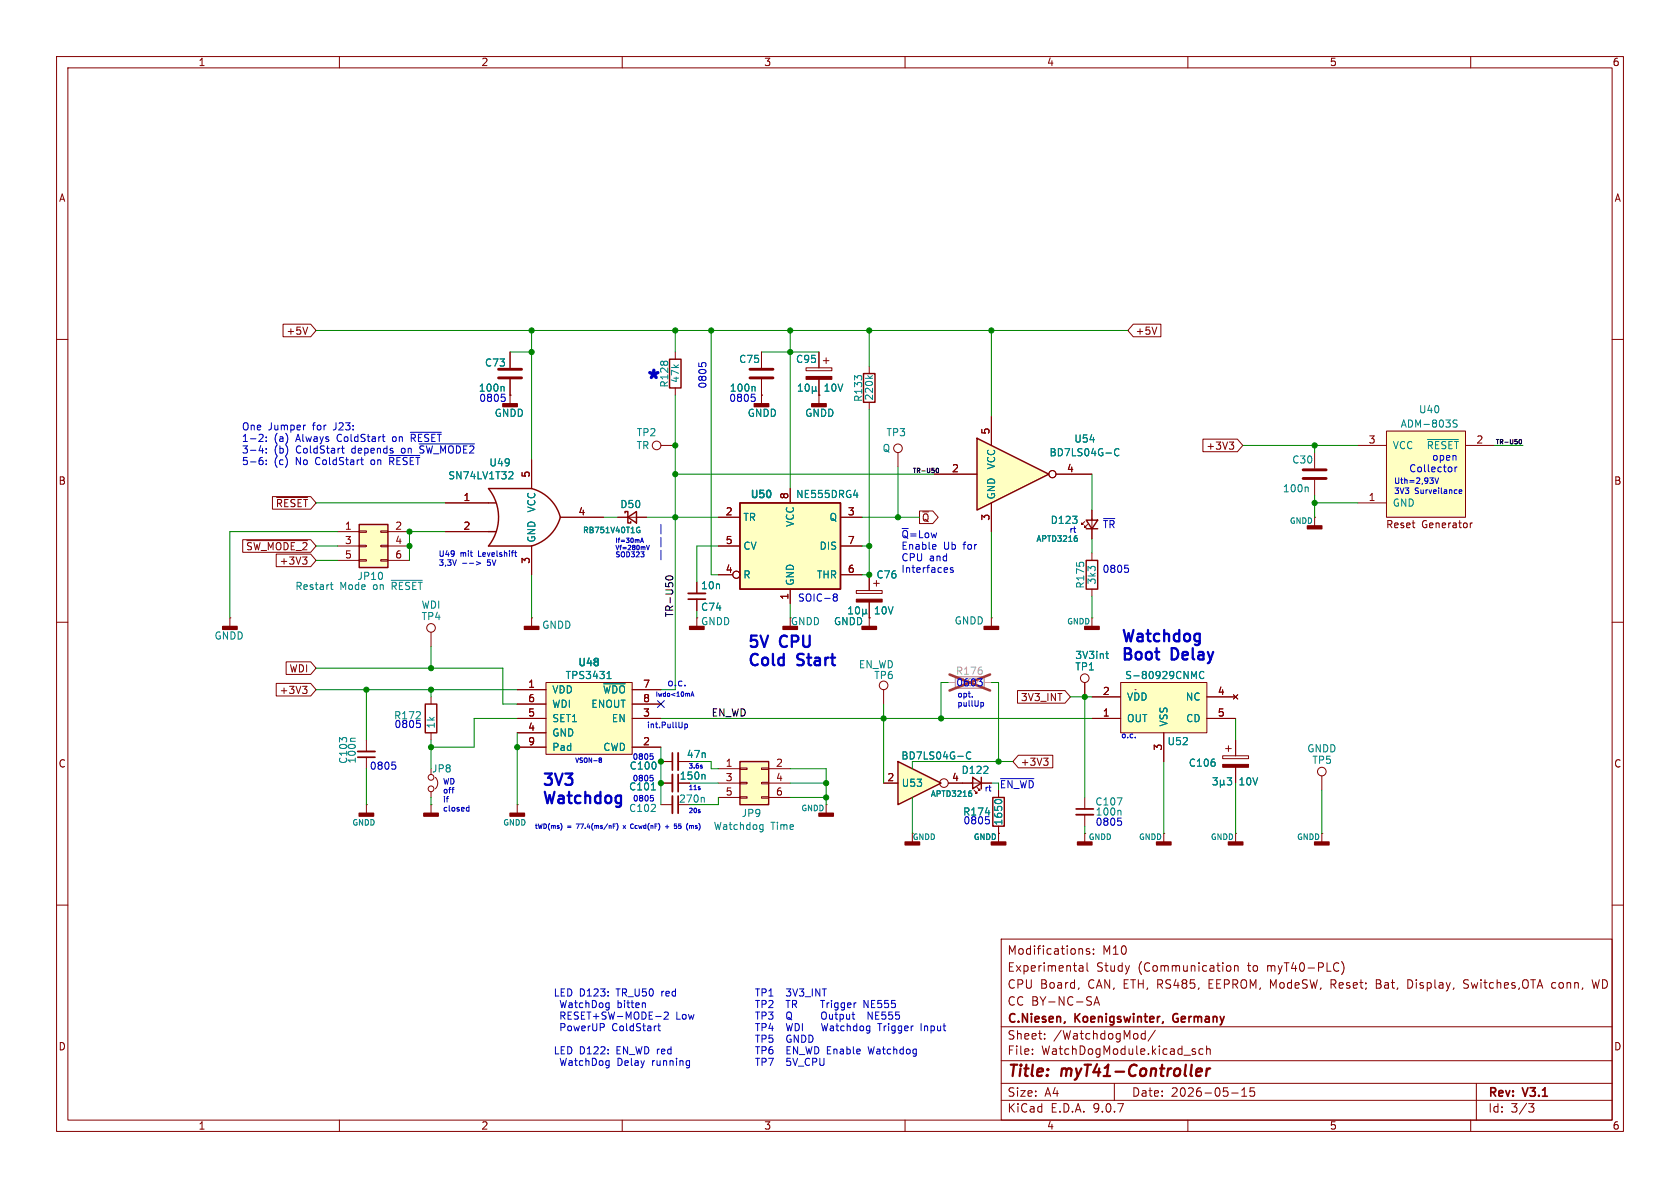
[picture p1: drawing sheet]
<svg xmlns="http://www.w3.org/2000/svg" width="297mm" height="210mm" viewBox="0 0 297 210" stroke-linecap="round" stroke-linejoin="round" font-family="sans-serif">
<g fill="none" stroke="#840000" stroke-width=".18">
<path d="M10 10h277v190h-277zM12 12h273v186h-273zM60 10v2M110 10v2M160 10v2M210 10v2M260 10v2M10 60h2M144.8 69.9h.1M144.8 69.9v1.5M285 60h2M232.4 91.4h.1"/>
<path d="M232.4 80v2.8M232.4 84.8v2.8M232.4 91.4v1.6M10 110h2M40.6 109.2h.1M40.6 109.2v1.5M285 110h2M116.8 138.4h2.1M191.8 120.7v2.5M176.5 147.3h.1M176.5 147.3v1.5M10 160h2"/>
<path d="M177 166h108v32h-108zM190.7 174.6l-.1 .3M190.7 171.5l.3 .2 .5-.1M190.8 170.8h.6l.1 .9M191.3 167.8l.1 .9M191.5 171.1h-.5l-.3 .2M192.2 170.2v1.3l.2 .2M192.6 167.8l-.4-.1-.2 .2 .1 .2 .5 .2v.3h-.6M193.3 168.6v.1M193.3 167.8v.1M193.4 177.7l.5-1.5 .5 1.5M193.5 177.3h.7"/>
<path d="M217 170.8l.3-.1 .3 .3v.4l-.1 .2h-.5M218.2 170.8l.3-.1 .3 .1 .1 .9M218.2 170.7v1M235.3 174h.6M235.9 173.2h-.6v1.5M237.2 170a1.72 1.72 0 0 1 0 2.3M243.3 173.9h.5M243.8 173.2h-.5v1.5h.6M249.5 173.3l-.6-.1v1.5l.6-.1M258.7 174.6l.6 .1M259.4 173.2h-.4l-.3 .3 .2 .3 .4 .2M275 173.8l-.4-.1-.3 .3v.4l.2 .2h.5"/>
<path d="M281.5 173.2l.3 1.5 .3-1.1 .3 1.1M285 160h2M60 198v2M110 198v2M160 198v2M177 194.5h108M177 191.5h108M177 187.5h108M177 181.5h108M182.5 186.3v.1M182.5 185.5v.1M184.7 183.6v.1"/>
<path d="M184.7 182.8v.1M197 191.5v3M202.5 182.2v1.5M202.5 182.8l-.5-.1-.3 .3v.4l.2 .2h.6M204.2 182.1l-1.2 2M210 198v2M211 185.9l.3 .1 .1 .2-.2 .2h-.3M211 185.4l.3 .1M212.7 185.5l-.5-.1-.2 .3v.4l.1 .2h.6M213.3 185.5l.2-.1 .4 .1 .1 .9M213.3 184.9v1.5M217.7 193.2h1.2"/>
<path d="M219.5 193.8h.9M219.5 192.7l.5-.4v1.5M221.7 192.3h-.7v.7l.2-.1h.5l.1 .3-.1 .5-.2 .1-.5-.1M260 198v2M261 191.5v6.5M270.2 195.1h1l-.5 .6 .4 .1 .1 .5-.3 .3h-.4"/>
<circle cx="191.8" cy="119.9" r=".76"/>
</g>
<path d="M211.8 188.9l.6 .1 .1 .4-1 .1M212.3 190.1l-.6 .1M213.4 188.9l-.2 1.3M213.9 188.9l-.3 .1-.3 .3" fill="none" stroke="#840000" stroke-width=".4"/>
<path d="M119.9 136.9v3.1M207.5 179.4l-.2 .4 .2 .7M188.3 180.6l-.2 .3" fill="none" stroke="#840000" stroke-width=".3"/>
<g fill="#840000" stroke="#840000" stroke-width=".25">
<path d="M143.5 71.4h2.5v.5h-2.5z"/>
<path d="M175.3 148.8h2.5v.6h-2.5z"/>
<path d="M231.1 93h2.6v.5h-2.6z"/>
<path d="M39.4 110.7h2.5v.6h-2.5z"/>
</g>
<path d="M231.1 86.1l.2 .2v.6M195.5 115.6h.5M195.7 115.1v1.1l.3 .2M115.1 139.6h.8M124.5 136.9l.1 .2v.6" fill="none" stroke="#008484" stroke-width=".18"/>
<path d="M230.4 84.6h4M230.4 83.1h4" fill="none" stroke="#840000" stroke-width=".51"/>
<path d="M118.9 136.9v3.1" fill="none" stroke="#840000" stroke-width=".33"/>
<path d="M130.8 88.9h17.8v15.2h-17.8z" fill="#ffffc2"/>
<path d="M130.8 88.9h17.8v15.2h-17.8z" fill="none" stroke="#840000" stroke-width=".25"/>
<g fill="none" stroke="#840000" stroke-width=".18">
<path d="M127 91.4h3.8M127 96.5h3.8M139.7 86.4v2.5M148.6 91.4h3.8M148.6 96.5h3.8M127 101.6h2.5M139.7 104.1v2.6M148.6 101.6h3.8"/>
<circle cx="130.2" cy="101.6" r=".63"/>
</g>
<path d="M150.9 87.5h.8" fill="none" stroke="#008484" stroke-width=".18"/>
<path d="M158.7 134.6l7.7 3.8-7.7 3.8z" fill="#ffffc2"/>
<path d="M158.7 134.6l7.7 3.8-7.7 3.8z" fill="none" stroke="#840000" stroke-width=".25"/>
<g fill="none" stroke="#840000" stroke-width=".18">
<path d="M156.2 138.4h2.5M167.6 138.4h2.6M233.7 137.2v2.5"/>
<circle cx="166.9" cy="138.4" r=".76"/>
<circle cx="233.7" cy="136.4" r=".76"/>
</g>
<path d="M171.6 133a.6 .6 0 0 0-.8 .5 .6 .6 0 0 0 .6 .7l.2-.1" fill="none" stroke="#008484" stroke-width=".18"/>
<path d="M96.5 120.7h15.3v12.7h-15.3z" fill="#ffffc2"/>
<g fill="none" stroke="#840000" stroke-width=".18">
<path d="M91.4 121.9h5.1M91.4 124.5h5.1M91.4 127h5.1M91.4 129.5h5.1M91.4 132.1h5.1M96.5 120.7h15.3v12.7h-15.3zM111.8 121.9h5M111.8 124.5h5M111.8 127h5M111.8 132.1h5M170.2 138.4h5.1M172.2 139.7l.5 .5h-.2h.2v-.2"/>
<path d="M172.7 139.2l.5 .5h-.2h.2v-.3M91.4 142.2h.1M91.4 142.2v1.6M116.8 142.2h2.1"/>
</g>
<path d="M107.3 120h.7M107.4 119l.3-.3v1.3M106.7 120.9h3.8M171.5 139.8h.2M124.3 141l.2 .1v.7M171.6 140.2l.2 .2v.2l-.2 .2" fill="none" stroke="#008484" stroke-width=".18"/>
<path d="M90.2 143.8h2.5v.5h-2.5z" fill="#840000" stroke="#840000" stroke-width=".25"/>
<path d="M172 137.4l1.5 1-1.5 1zM173.5 137.4v2" fill="none" stroke="#840000" stroke-width=".25"/>
<path d="M119.9 140.7v3.1" fill="none" stroke="#840000" stroke-width=".3"/>
<path d="M118.9 140.7v3.1" fill="none" stroke="#840000" stroke-width=".33"/>
<path d="M245.1 76.2h14v15.2h-14z" fill="#ffffc2"/>
<g fill="none" stroke="#840000" stroke-width=".18">
<path d="M153.7 64.8v1.2M153.7 71.1v1.3M240 78.7h5.1M245.1 76.2h14v15.2h-14zM259.1 78.7h5.1M158.7 80v2.6M240 88.9h5.1M259.9 92.4v.9M260.3 92.4l-.4 .3M175.3 109.2h.1M175.3 109.2v1.5M193 109.2h.1"/>
<path d="M193 109.2v1.5M116.8 134.6h2.1M119.9 134.6h2M176.5 139.7v1.3M146 142.2h.1M146 142.2v1.6M176.5 146.1v1.2M233.7 147.3h.1M233.7 147.3v1.5"/>
<circle cx="158.7" cy="79.2" r=".76"/>
</g>
<path d="M153.4 66.4l.5 .5M154.2 66.4l-.4 .4M252.3 77.7h5.5M257.6 74.3l-.5-.1-.2 .2v.3l.6 .3 .1 .3-.2 .2-.5-.1M174.2 143.7h.8M175.8 141.6a.79 .79 0 0 1 1.3 0" fill="none" stroke="#008484" stroke-width=".18"/>
<g fill="#840000" stroke="#840000" stroke-width=".25">
<path d="M191.8 110.7h2.5v.6h-2.5z"/>
<path d="M174 110.7h2.5v.6h-2.5z"/>
<path d="M232.4 148.8h2.5v.6h-2.5z"/>
<path d="M144.8 143.8h2.5v.5h-2.5z"/>
</g>
<path d="M152.7 66h2v5.1h-2zM175.5 141h2v5.1h-2z" fill="none" stroke="#840000" stroke-width=".25"/>
<path d="M118.9 133.1v3" fill="none" stroke="#840000" stroke-width=".3"/>
<path d="M119.9 133.1v3" fill="none" stroke="#840000" stroke-width=".33"/>
<path d="M130.8 134.6h5.1v7.6h-5.1z" fill="#ffffc2"/>
<path d="M130.8 134.6h5.1v7.6h-5.1z" fill="none" stroke="#840000" stroke-width=".25"/>
<g fill="none" stroke="#840000" stroke-width=".18">
<path d="M127 135.9h3.8M127 138.4h3.8M130.8 135.8h1.3v.2h-1.3zM130.8 138.3h1.3v.3h-1.3zM134.6 135.8h1.3v.2h-1.3zM134.6 138.3h1.3v.3h-1.3zM135.9 135.9h3.8M135.9 138.4h3.8M216.2 133.6h4.5v.5h-4.5zM216.7 132.3h1M217.2 131.8v1M218.4 130.8v2.8"/>
<path d="M218.4 135.6v2.8M64.8 142.2h.1M64.8 142.2v1.6M127 141h3.8M130.8 140.8h1.3v.3h-1.3zM134.6 140.8h1.3v.3h-1.3zM135.9 141h3.8M205.7 147.3h.1M205.7 147.3v1.5"/>
</g>
<path d="M214.4 137.5h.8l-.4 .5 .3 .1v.5l-.1 .2-.6-.2M215.7 138.6l.2 .2h.3l.1-.2M215.7 137.9v1.3M216.3 138.6l.2 .2M216.3 137.9v.7M217 137.5h.7l-.4 .5 .4 .1v.5l-.2 .2-.5-.2M134.5 145.8h.4M134.9 145.8v1l-.1 .2-.3 .1M134.9 146.6h-.4" fill="none" stroke="#008484" stroke-width=".18"/>
<g fill="#840000" stroke="#840000" stroke-width=".25">
<path d="M204.5 148.8h2.5v.6h-2.5z"/>
<path d="M63.5 143.8h2.5v.5h-2.5z"/>
</g>
<path d="M216.2 135.1h4.5v.5h-4.5z" fill="#840000" stroke="#840000" stroke-width=".18"/>
<path d="M198.1 120.7h15.3v8.8h-15.3z" fill="#ffffc2"/>
<g fill="none" stroke="#840000" stroke-width=".18">
<path d="M119.4 62.2v1.3M119.4 68.6v1.3M76.2 111.8v2.5M64.8 130.8v2M64.8 133.9v2M193 123.2h5.1M193 127h5.1M198.1 120.7h15.3v8.8h-15.3zM200.7 121.9h.1M205.7 129.5v5.1M213.4 123.2h5M213.4 127h5"/>
<path d="M218.1 122.8l.7 .8M218.8 122.8l-.7 .8M191.8 147.3h.1M191.8 147.3v1.5M218.4 147.3h.1M218.4 147.3v1.5"/>
<circle cx="76.2" cy="111" r=".76"/>
</g>
<path d="M211.1 119.6l.4-.9v1.3M212.8 118.8a.6 .6 0 0 0-.8 .4 .6 .6 0 0 0 .6 .8l.2-.2M62.1 130.5h.7" fill="none" stroke="#008484" stroke-width=".18"/>
<g fill="#840000" stroke="#840000" stroke-width=".25">
<path d="M217.2 148.8h2.5v.6h-2.5z"/>
<path d="M190.5 148.8h2.5v.6h-2.5z"/>
</g>
<path d="M63.2 133.9h3.1" fill="none" stroke="#840000" stroke-width=".3"/>
<path d="M63.2 132.8h3.1" fill="none" stroke="#840000" stroke-width=".33"/>
<path d="M118.4 63.5h2v5.1h-2z" fill="none" stroke="#840000" stroke-width=".25"/>
<path d="M63.5 92.7h5.1v7.6h-5.1z" fill="#ffffc2"/>
<path d="M63.5 92.7h5.1v7.6h-5.1zM192 99.1h2.1v5h-2.1z" fill="none" stroke="#840000" stroke-width=".25"/>
<g fill="none" stroke="#840000" stroke-width=".18">
<path d="M116.8 78.7h2.6M142.5 65h4.6v.5h-4.6zM144.8 62.2v2.8M144.8 67.1v2.8M145.5 63.8h1.1M146 63.2v1.1M59.7 94h3.8M59.7 96.5h3.8M59.7 99.1h3.8M63.5 93.9h1.3v.2h-1.3zM63.5 96.4h1.3v.2h-1.3zM63.5 98.9h1.3v.3h-1.3z"/>
<path d="M67.3 93.9h1.3v.2h-1.3zM67.3 96.4h1.3v.2h-1.3zM67.3 98.9h1.3v.3h-1.3zM68.6 94h3.8M68.6 96.5h3.8M68.6 99.1h3.8M193 97.8v1.3M123.2 109.2h.1M123.2 102.9v2M123.2 105.9v2.1M123.2 109.2v1.5M151.4 104.4h4.6v.5h-4.6z"/>
<path d="M153.7 109.2h.1M153.7 101.6v2.8M153.7 106.4v4.3M154.4 103.1h1M154.9 102.6v1M193 104.1v1.3M156.2 121.9v2.6M191.8 141v2M191.8 144v2.1"/>
<circle cx="116.1" cy="78.7" r=".76"/>
<circle cx="156.2" cy="121.2" r=".76"/>
</g>
<g fill="none" stroke="#008484" stroke-width=".18">
<path d="M141.1 69.2h.8M141.1 68.3l.4-.4v1.3M142.5 68l.1-.1a.68 .68 0 0 1 .5 .6 .68 .68 0 0 1-.5 .7l-.1-.2-.2-.3zM143.6 69l.2 .2h.2l.2-.2M143.6 68.3v1.3M144.2 69l.2 .2M144.2 68.3v.7M58.4 103.4h.5M58.6 102.9v1.1l.3 .2M69.2 102.6h5.5M150 108.5h.7M150 107.6l.4-.3v1.2"/>
<path d="M151.4 107.4l.1-.1a.68 .68 0 0 1 .5 .6 .68 .68 0 0 1-.5 .6l-.1-.1-.2-.4zM152.5 108.3l.2 .2h.2l.2-.2M152.5 107.7v1.3M153.1 108.3l.2 .2M153.1 107.7v.6M197.5 141h.9l-.6 1.3M198 143.2l.2 .2v.7"/>
</g>
<path d="M121.7 105.9h3M190.2 143h3.1" fill="none" stroke="#840000" stroke-width=".3"/>
<path d="M121.7 104.9h3M190.2 144h3.1" fill="none" stroke="#840000" stroke-width=".33"/>
<g fill="#840000" stroke="#840000" stroke-width=".18">
<path d="M151.4 105.9h4.6v.5h-4.6z"/>
<path d="M142.5 66.5h4.6v.6h-4.6z"/>
</g>
<g fill="#840000" stroke="#840000" stroke-width=".25">
<path d="M152.4 110.7h2.5v.6h-2.5z"/>
<path d="M121.9 110.7h2.6v.6h-2.6z"/>
<path d="M138.4 110.7h2.6v.6h-2.6z"/>
</g>
<path d="M168.9 119.6h5.1v2.1h-5.1z" fill="none" stroke="#a1a1a1" stroke-width=".25"/>
<path d="M167.6 120.7h1.3M174 120.7h1.3" fill="none" stroke="#a1a1a1" stroke-width=".18"/>
<path d="M167.9 119.2l7.1 2.9M175 119.2l-7.1 2.9" fill="none" stroke="#e12e31" stroke-width=".46"/>
<g fill="#ffffc2">
<path d="M86.4 88.9h1.2z"/>
<path d="M86.4 94h1.2z"/>
</g>
<path d="M86.4 86.4h7.6M86.4 96.5h7.6" fill="none" stroke="#ffffc2" stroke-width=".18"/>
<path d="M86.4 86.4h7.6a7.1 7.1 0 0 1 5.1 5 7.4 7.4 0 0 1-5.1 5.1h-7.6a8.1 8.1 0 0 0 0-10.1zM86.4 88.9h1.2M86.4 94h1.2M110.5 90.7v-.3h.5v2.1h.5v-.3M111 91.4l1.5-1v2.1zM192 91.9h2.1l-1.1 1.6zM192 93.5h2.1M75.2 124.5h2v5h-2z" fill="none" stroke="#840000" stroke-width=".25"/>
<g fill="none" stroke="#840000" stroke-width=".18">
<path d="M90.2 69.9h.1M90.2 62.2v2.8M90.2 67.1v4.3M134.6 69.9h.1M134.6 62.2v2.8M134.6 67.1v4.3M78.7 88.9h7.7M78.7 94h7.7M94 81.3v5.1M94 96.5v5.1M99.1 91.4h7.6M109.2 91.4h5.1"/>
<path d="M191.8 92.2l-.5 .5v-.2v.2h.2M192.3 92.7l-.5 .5v-.2v.2h.2M193 90.2v5.1M94 109.2h.1M94 109.2v1.5M76.2 123.2v1.3M76.2 129.5v1.3M76.2 140v1M77 137.4a1.43 1.43 0 0 1 0 2M76.2 142.2h.1M76.2 142.2v1.6"/>
<circle cx="76.2" cy="137.4" r=".51"/>
<circle cx="76.2" cy="139.4" r=".51"/>
</g>
<path d="M88.9 68.3l.2 .2v.7M133.3 68.3l.2 .2v.7M90.1 83.4h.5l.1 .3-.8 1h.8M112.9 93.8h.2v.3l-.2 .1-.3-.2M113.1 93.2h-.2l-.3 .1M190.2 94.7h.2M190.3 95.1l.2 .2v.2l-.2 .2" fill="none" stroke="#008484" stroke-width=".18"/>
<g fill="#840000" stroke="#840000" stroke-width=".25">
<path d="M92.7 110.7h2.5v.6h-2.5z"/>
<path d="M133.3 71.4h2.6v.5h-2.6z"/>
<path d="M88.9 71.4h2.5v.5h-2.5z"/>
<path d="M160 148.8h2.6v.6h-2.6z"/>
<path d="M74.9 143.8h2.6v.5h-2.6z"/>
</g>
<path d="M88.1 66.8h4.1M88.1 65.3h4.1M132.6 66.8h4.1M132.6 65.3h4.1" fill="none" stroke="#840000" stroke-width=".51"/>
<path d="M172.7 77.5l12.7 6.3-12.7 6.4z" fill="#ffffc2"/>
<path d="M172.7 77.5l12.7 6.3-12.7 6.4z" fill="none" stroke="#840000" stroke-width=".25"/>
<g fill="none" stroke="#840000" stroke-width=".18">
<path d="M50 57.3h4.9l1 1.1-1 1.1h-4.9zM54.4 57.8l-.4 1.3M200.3 57.3h4.9v2.2h-4.9l-.9-1.1zM204.5 57.8l-.4 1.3M90.2 69.9h.1M90.2 62.2v2.8M90.2 67.1v2.8M134.6 69.9h.1M134.6 62.2v2.8M134.6 67.1v2.8M144.8 69.9h.1M144.8 62.2v2.8"/>
<path d="M144.8 67.1v2.8M175.3 73.7v5M212.7 77.6h6.1l.9 1.1-.9 1.2h-6.1zM217.3 78.1h.8l-.4 .5M217.9 78.6l.2 .3v.3l-.2 .2M42.9 95.4h12l1 1.1-1 1.1h-12zM43.6 95.6h10.8M48.2 87.8h6.7l1 1.1-1 1.1h-6.7zM48.8 97.9h6.1l1 1.2-1 1.1h-6.1zM48.9 87.9h5.5M53.5 98.5h.8l-.5 .4M54 98.9l.3 .3v.3l-.3 .2"/>
<path d="M78.7 88.9h7.7M78.7 94h7.7M94 81.3v5.1M94 96.5v5.1M99.1 91.4h7.6M109.2 91.4h1.8M112.5 91.4h1.8M127 91.4h3.8M127 96.5h3.8M139.7 86.4v2.5M148.6 91.4h3.8M148.6 96.5h3.8"/>
<path d="M162.6 90.3h2.3l1 1.1-1 1.2h-2.3zM165.1 83.8h7.6M175.3 88.9v5.1M186.7 83.8h6.3M193 90.2v1.7M193 93.5v1.8M50.6 117h4.3l1 1.1-1 1.1h-4.3zM123.2 102.9v2M123.2 105.9v2.1M127 101.6h2.5M139.7 104.1v2.6M148.6 101.6h3.8"/>
<path d="M153.7 109.2h.1M153.7 101.6v2.8M153.7 106.4v2.8M48.8 120.8h6.1l1 1.1-1 1.1h-6.1zM53.5 121.3h.8l-.5 .5M54 121.8l.3 .2v.3l-.3 .3M91.4 127h5.1M91.4 121.9h5.1M91.4 124.5h5.1M91.4 129.5h5.1M91.4 132.1h5.1M111.8 127h5"/>
<path d="M111.8 121.9h5M111.8 124.5h5M111.8 132.1h5M116.8 138.4h2.1M116.8 134.6h2.1M119.9 134.6h2M156.2 138.4h2.5M167.6 138.4h4.4M173.5 138.4h1.8M176.5 139.7v1.3M179.9 122.1h8.4l.9 1.1-.9 1.1h-8.4zM180 133.5h6.1v2.2h-6.1l-.9-1.1z"/>
<path d="M184.5 134h.8l-.4 .5M185 134.5l.3 .2v.3l-.3 .3M191.8 120.7v2.5M193 123.2h5.1M193 127h5.1M205.7 129.5v5.1M213.4 123.2h5M213.4 127h5M218.1 122.8l.7 .8M218.4 130.8v2.8M218.4 135.6v2.8M218.8 122.8l-.7 .8"/>
<path d="M176.5 147.3h.1M176.5 146.1v1.2"/>
<circle cx="186.1" cy="83.8" r=".63"/>
<circle cx="130.2" cy="101.6" r=".63"/>
</g>
<g fill="none" stroke="#008484" stroke-width=".18">
<path d="M88.9 68.3l.2 .2v.7M133.3 68.3l.2 .2v.7M141.1 69.2h.8M141.1 68.3l.4-.4v1.3M142.5 68l.1-.1a.68 .68 0 0 1 .5 .6 .68 .68 0 0 1-.5 .7l-.1-.2-.2-.3zM143.6 69l.2 .2h.2l.2-.2M143.6 68.3v1.3M144.2 69l.2 .2M144.2 68.3v.7M197.8 79.4a.6 .6 0 0 0-.8 .5 .6 .6 0 0 0 .6 .7l.2-.1M90.1 83.4h.5l.1 .3-.8 1h.8M112.9 93.8h.2v.3l-.2 .1-.3-.2"/>
<path d="M113.1 93.2h-.2l-.3 .1M150.9 87.5h.8M190.2 94.7h.2M190.3 95.1l.2 .2v.2l-.2 .2M107.3 120h.7M107.4 119l.3-.3v1.3M150 108.5h.7M150 107.6l.4-.3v1.2M151.4 107.4l.1-.1a.68 .68 0 0 1 .5 .6 .68 .68 0 0 1-.5 .6l-.1-.1-.2-.4zM152.5 108.3l.2 .2h.2l.2-.2M152.5 107.7v1.3M153.1 108.3l.2 .2"/>
<path d="M153.1 107.7v.6M195.5 115.6h.5M195.7 115.1v1.1l.3 .2M211.1 119.6l.4-.9v1.3M212.8 118.8a.6 .6 0 0 0-.8 .4 .6 .6 0 0 0 .6 .8l.2-.2M106.7 120.9h3.8M115.1 139.6h.8M124.5 136.9l.1 .2v.6M171.5 139.8h.2M171.6 133a.6 .6 0 0 0-.8 .5 .6 .6 0 0 0 .6 .7l.2-.1M214.4 137.5h.8l-.4 .5 .3 .1v.5l-.1 .2-.6-.2M215.7 138.6l.2 .2h.3l.1-.2"/>
<path d="M215.7 137.9v1.3M216.3 138.6l.2 .2M216.3 137.9v.7M217 137.5h.7l-.4 .5 .4 .1v.5l-.2 .2-.5-.2M171.6 140.2l.2 .2v.2l-.2 .2M174.2 143.7h.8M175.8 141.6a.79 .79 0 0 1 1.3 0"/>
</g>
<path d="M268.6 77.8l.1-.1a.36 .36 0 0 1 .3 .4 .36 .36 0 0 1-.3 .3l-.2-.2zM268.9 77.7v.1M165.6 82.8h.1a.38 .38 0 0 1 .2 .4 .38 .38 0 0 1-.3 .3l-.1-.2zM118.2 102.5l-.4-.1-.1-.2a.68 .68 0 0 1 .6-.4 .68 .68 0 0 1 .7 .4l-.2 .2-.3 .1" fill="none" stroke="#000" stroke-width=".18"/>
<path d="M116.8 92.7v6.4" fill="none" stroke="#0000c2" stroke-width=".18" stroke-dasharray="1.7 .6"/>
<g fill="none" stroke="#008400" stroke-width=".18">
<path d="M55.9 58.4h143.5M94 58.4v22.9M119.4 58.4v3.8M125.7 58.4v43.2h1.3M139.7 58.4v28M153.7 58.4v6.4M175.3 58.4v15.3M90.2 62.2h3.8M119.4 69.9v52h-2.6M134.6 62.2h10.2M153.7 72.4v29.2h-1.3M219.7 78.7h20.3"/>
<path d="M232.4 78.7v1.3M264.2 78.7h5M55.9 88.9h22.8M55.9 96.5h3.8M55.9 99.1h3.8M59.7 94h-19.1v15.2M78.7 94h-6.3v5.1M106.7 91.4h2.5M114.3 91.4h12.7M119.4 83.8h45.7M127 96.5h-3.8v6.4M152.4 91.4h10.2"/>
<path d="M152.4 96.5h1.3M158.7 82.6v8.8M175.3 94v15.2M193 83.8v6.4M193 95.3v2.5M232.4 87.6v3.8M232.4 88.9h7.6M55.9 118.1h33v6.4h2.5M76.2 114.3v3.8M94 101.6v7.6M123.2 108v1.2M139.7 106.7v2.5"/>
<path d="M193 105.4v3.8M55.9 121.9h35.5M64.8 121.9v8.9M64.8 135.9v6.3M76.2 121.9v1.3M76.2 130.8v5.1M91.4 127h-7.6v5.1h-7.6M91.4 129.5v12.7M116.8 127h76.2M116.8 132.1v10.1M121.9 134.6h3.8v1.3h1.3M121.9 138.4h5.1"/>
<path d="M139.7 135.9h6.3v6.3M139.7 138.4h6.3M156.2 124.5v13.9M167.6 120.7h-1.2v6.3M175.3 138.4h1.2M175.3 120.7h1.2v13.9M179.1 134.6h-17.8v1.3M189.2 123.2h3.8M191.8 123.2v17.8M205.7 134.6v12.7M218.4 127v3.8M218.4 138.4v8.9"/>
<path d="M233.7 139.7v7.6M76.2 141v1.2M127 141v1.2h-5.1M139.7 141h6.3M161.3 141v6.3M191.8 146.1v1.2"/>
</g>
<path d="M116.2 123.9l1.2 1.2M117.4 123.9l-1.2 1.2" fill="none" stroke="#000084" stroke-width=".18"/>
<g fill="none" stroke="#0000c2" stroke-width=".18">
<path d="M45.8 79.7h.8M46.4 79.2v.9M46.5 76.9v.4l-.8 .7h.8M47.1 77.9v.1M47.1 77.3v.1M47.1 79.3v.1M47.1 80v.1M53.9 75.2h.1M60.4 79.2h.5M60.6 78.8v1.1l.3 .2M67.6 77.2h.5M67.7 77.9l.4 .1"/>
<path d="M72.5 76.4h5.5M72.7 77.4h.5M73.2 76.8h-.5v1.2M74.1 78.5h9.8M74.2 79.2l.3 .2M88.7 69.7h.6M89.1 70.2l.2 .2v.3l-.2 .3M123.5 64.2v.6M124 64.3l.3-.2h.3l.2 .2M132.9 69.7h.6M133.3 70.2l.2 .2v.3l-.2 .3M46 81.4h.3l.2 .2v.4l-.5 .1"/>
<path d="M46.2 80.9h.2M47.1 82v.1M47.1 81.4v.1M63.9 82l.3 .1M68.7 80.5h5.5M68.9 80.9v1.2M68.9 81.5h.5M74.2 80l.2 .1M84.2 99.3l.8 .3-.8 .3M91 97.7h.3M91.1 97.4v.8l.2 .2M113.2 95.9l.3-.8 .3 .8"/>
<path d="M113.3 95.7h.4M114.3 96.4l.2 .8 .3-.8M159.5 93.4h1.1M165.4 97l-.1 .1M165.4 96.3l.1 .3-.6 .1M195.1 91.7h2M198.8 99.9h.7M253.7 84.5l.3 1 .3-1M256.6 82.6l.1 .2-.1 .5M257.2 82.6v.8M257.6 82.6l-.4 .2M258 86.9l.4-.1v-.2h-.3l-.1 .1v.5h.4"/>
<path d="M147.4 105.1l.1-.1 .4 .1 .1 .2-.2 .2M147.4 105.4l.1 .1M147.5 105.5h.3M147.5 105.5l-.1 .2M147.8 105.5l.2 .3v.3l-.2 .2-.4-.2M168.5 100.4l-.3-.1-.2 .2 .1 .2 .4 .1v.3h-.5M173.6 120l-.4 .5 .4 .1v.4l-.2 .3h-.4M199.3 100.4l.2 .2v.3l-.2 .3M69.3 134.7h.6M69.7 135.2l.3 .2v.3l-.3 .3M74.3 128v.4l-.2 .2M79.9 139.5h.4"/>
<path d="M106 134.3h.1M106 134h.3v.2M106 134.3h.2M106 134.3v.1M106.2 134.3l.1 .2v.2h-.3M106.3 134.3h-.1M106.3 134.2v.1M115 137h.4M115 133.2h.4M115.1 137.4h.2l.2 .2v.3l-.2 .1M115.1 133.6h.2l.2 .2-.1 .4h-.3M121.1 128v1"/>
<path d="M121.1 128h.3l.1 .2-.1 .4h-.3M122.1 123.1l.3-.8 .3 .8M122.2 122.9h.4M124.1 135.5l.1 .1-.1 .2M124.1 135.3h.1M171.9 123.1v.1M173.5 124.2l.4 .2-.1 .3-.3 .1M176.9 137.6h5.9M200.7 130.3v.1M82.5 143.3h.4M82.5 142.8h.4M82.9 142.4v1"/>
<path d="M99.2 145.6a.94 .94 0 0 1 0 1.1M101.9 145.7h.5M108.4 145.7h.4M108.4 146h.3M109 145.5a.92 .92 0 0 1 0 1.3M110.2 145.9l.4 .6M110.6 145.9l-.4 .6M111.7 145.7h.3M112 146.4l-.3 .1M115 140.6h.5M115.1 141h.2l.2 .2-.1 .4h-.3M117.6 146.2h.6"/>
<path d="M117.9 145.8v.7M120 146.4h.4M120.4 145.7h-.4v.3h.4M122.3 146h.2l.1 .5M174.9 145v.4l-.2 .2M197.6 144.6h.6M198 145.1l.3 .2v.3l-.3 .3M114 177.3l.1 .8M115.9 179.7h1M117.4 179l.5-.1 .2 .4-.7 .9h.7M145.4 176.9v1.2M145.5 178.9l-.1 .1a.81 .81 0 0 0 .1 1.2h.3"/>
<path d="M152.7 178.1v-1.2l.8 1.2M154.2 178.9v1.3l-.7-1.3v1.3M116.3 181.4h.5M116.5 180.9v1.1l.3 .2M145.2 180.9l.3 1.3M155.5 180.9v1.3M162.8 180.9v1.3"/>
</g>
<g fill="#008400" stroke="#008400" stroke-width=".18">
<circle cx="232.4" cy="88.9" r=".46"/>
<circle cx="232.4" cy="78.7" r=".46"/>
<circle cx="158.7" cy="91.4" r=".46"/>
<circle cx="139.7" cy="58.4" r=".46"/>
<circle cx="119.4" cy="58.4" r=".46"/>
<circle cx="125.7" cy="58.4" r=".46"/>
<circle cx="175.3" cy="58.4" r=".46"/>
<circle cx="153.7" cy="58.4" r=".46"/>
<circle cx="153.7" cy="96.5" r=".46"/>
<circle cx="156.2" cy="127" r=".46"/>
<circle cx="146" cy="138.4" r=".46"/>
<circle cx="153.7" cy="101.6" r=".46"/>
<circle cx="166.4" cy="127" r=".46"/>
<circle cx="176.5" cy="134.6" r=".46"/>
<circle cx="191.8" cy="123.2" r=".46"/>
<circle cx="119.4" cy="91.4" r=".46"/>
<circle cx="116.8" cy="134.6" r=".46"/>
<circle cx="116.8" cy="138.4" r=".46"/>
<circle cx="146" cy="141" r=".46"/>
<circle cx="94" cy="62.2" r=".46"/>
<circle cx="119.4" cy="83.8" r=".46"/>
<circle cx="119.4" cy="78.7" r=".46"/>
<circle cx="139.7" cy="62.2" r=".46"/>
<circle cx="76.2" cy="132.1" r=".46"/>
<circle cx="64.8" cy="121.9" r=".46"/>
<circle cx="76.2" cy="118.1" r=".46"/>
<circle cx="76.2" cy="121.9" r=".46"/>
<circle cx="91.4" cy="132.1" r=".46"/>
<circle cx="72.4" cy="96.5" r=".46"/>
<circle cx="72.4" cy="94" r=".46"/>
<circle cx="94" cy="58.4" r=".46"/>
</g>
<text font-size="4.2" fill="#0000c2" x="114" y="68.8">*</text>
<g font-size="2.8" fill="#0000c2">
<text x="198.1" y="113.6">Watchdog</text>
<text x="132.1" y="114.6">5V</text>
<text x="132.1" y="117.9">Cold</text>
<text x="138" y="114.6">CPU</text>
<text x="141.1" y="117.9">Start</text>
<text x="198.1" y="116.8">Boot</text>
<text x="207.2" y="116.8">Delay</text>
<text x="95.8" y="139">3V3</text>
<text x="95.8" y="142.2">Watchdog</text>
</g>
<g font-size="2.8" fill="#840000">
<text x="178" y="190.9">Title:</text>
<text x="187.7" y="190.9">myT41-Controller</text>
</g>
<g font-size="2.1" fill="#840000">
<text x="178" y="172">Experimental</text>
<text x="178" y="169">Modifications:</text>
<text x="193.8" y="172">Study</text>
<text x="194.9" y="169">M10</text>
<text x="201.2" y="172">(Communication</text>
<text x="220.8" y="172">to</text>
<text x="224.3" y="172">myT40-PLC)</text>
<text x="178" y="178">CC BY-NC-SA</text>
<text x="178" y="175">CPU Board,</text>
<text x="192.4" y="175">CAN, ETH, RS485,</text>
<text x="214.1" y="175">EEPROM, ModeSW,</text>
<text x="236" y="175">Reset;</text>
<text x="244.1" y="175">Bat,</text>
<text x="249.8" y="175">Display,</text>
<text x="259.9" y="175">Switches,OTA</text>
<text x="275.7" y="175">conn,</text>
<text x="283" y="175">WD</text>
<text x="178" y="184">Sheet:</text>
<text x="178" y="181.2">C.Niesen,</text>
<text x="186.2" y="184">/WatchdogMod/</text>
<text x="190.1" y="181.2">Koenigswinter,</text>
<text x="208.1" y="181.2">Germany</text>
<text x="178" y="186.7">File:</text>
<text x="184.1" y="186.7">WatchDogModule.kicad_sch</text>
<text x="178" y="196.9">KiCad</text>
<text x="178" y="194.1">Size:</text>
<text x="184.7" y="194.1">A4</text>
<text x="185.7" y="196.9">E.D.A.</text>
<text x="193.3" y="196.9">9.0.7</text>
<text x="200" y="194.1">Date:</text>
<text x="207" y="194.1">2026-05-15</text>
<text x="263" y="194.3">Rev:</text>
<text x="263" y="196.9">Id:</text>
<text x="267.1" y="196.9">3/3</text>
<text x="269.4" y="194.3">V3.1</text>
</g>
<g font-size="1.8" fill="#840000">
<text x="35" y="11.9">1</text>
<text x="85" y="11.9">2</text>
<text x="135" y="11.9">3</text>
<text x="185" y="11.9">4</text>
<text x="235" y="11.9">5</text>
<text x="285" y="11.9">6</text>
<text x="10.3" y="35.9">A</text>
<text x="285.3" y="35.9">A</text>
<text x="50.5" y="59.4">+5V</text>
<text x="200.7" y="59.4">+5V</text>
<text x="175" y="76.9" transform="rotate(-90 175 76.9)">5</text>
<text x="168.2" y="83.6">2</text>
<text x="188.5" y="83.6">4</text>
<text x="213.2" y="79.7">+3V3</text>
<text x="241.9" y="78.5">3</text>
<text x="260.9" y="78.5">2</text>
<text x="10.3" y="85.9">B</text>
<text x="48.7" y="89.9">~{RESET}</text>
<text x="81.8" y="88.6">1</text>
<text x="93.7" y="84.5" transform="rotate(-90 93.7 84.5)">5</text>
<text x="139.4" y="88.3" transform="rotate(-90 139.4 88.3)">8</text>
<text x="241.9" y="88.6">1</text>
<text x="285.3" y="85.9">B</text>
<text x="60.9" y="93.7">1</text>
<text x="69.8" y="93.7">2</text>
<text x="81.8" y="93.7">2</text>
<text x="102.2" y="91.2">4</text>
<text x="128.2" y="91.2">2</text>
<text x="149.8" y="91.2">3</text>
<text x="162.9" y="92.4">~{Q}</text>
<text x="175" y="92.1" transform="rotate(-90 175 92.1)">3</text>
<text x="244.9" y="93.6">Reset</text>
<text x="251.3" y="93.6">Generator</text>
<text x="43.4" y="97.5">~{SW_MODE_2}</text>
<text x="49.3" y="100">+3V3</text>
<text x="60.9" y="96.3">3</text>
<text x="60.9" y="98.8">5</text>
<text x="69.8" y="96.3">4</text>
<text x="69.8" y="98.8">6</text>
<text x="93.7" y="99.8" transform="rotate(-90 93.7 99.8)">3</text>
<text x="128.2" y="96.3">5</text>
<text x="128.2" y="101.3">4</text>
<text x="149.8" y="96.3">7</text>
<text x="149.8" y="101.3">6</text>
<text x="139.4" y="106.1" transform="rotate(-90 139.4 106.1)">1</text>
<text x="51.1" y="119.1">WDI</text>
<text x="49.3" y="122.9">+3V3</text>
<text x="93.3" y="121.7">1</text>
<text x="93.3" y="124.2">6</text>
<text x="113.6" y="121.7">7</text>
<text x="113.6" y="124.2">8</text>
<text x="180.4" y="124.1">3V3_INT</text>
<text x="194.9" y="122.9">2</text>
<text x="215.2" y="122.9">4</text>
<text x="93.3" y="126.7">5</text>
<text x="93.3" y="129.3">4</text>
<text x="93.3" y="131.8">9</text>
<text x="113.6" y="126.7">3</text>
<text x="113.6" y="131.8">2</text>
<text x="194.9" y="126.7">1</text>
<text x="215.2" y="126.7">5</text>
<text x="10.3" y="135.9">C</text>
<text x="128.2" y="135.6">1</text>
<text x="137.1" y="135.6">2</text>
<text x="180.3" y="135.6">+3V3</text>
<text x="205.5" y="132.8" transform="rotate(-90 205.5 132.8)">3</text>
<text x="285.3" y="135.9">C</text>
<text x="120.1" y="138">150n</text>
<text x="128.2" y="138.2">3</text>
<text x="128.2" y="140.7">5</text>
<text x="137.1" y="138.2">4</text>
<text x="137.1" y="140.7">6</text>
<text x="156.8" y="138.2">2</text>
<text x="168.2" y="138.2">4</text>
<text x="10.3" y="185.9">D</text>
<text x="285.3" y="185.9">D</text>
<text x="35" y="199.9">1</text>
<text x="85" y="199.9">2</text>
<text x="135" y="199.9">3</text>
<text x="185" y="199.9">4</text>
<text x="235" y="199.9">5</text>
<text x="285" y="199.9">6</text>
</g>
<g font-size="1.8" fill="#008484">
<text x="85.6" y="65">C73</text>
<text x="130.6" y="64.4">C75</text>
<text x="140.6" y="64.4">C95</text>
<text x="84.5" y="69.4">100n</text>
<text x="118.3" y="68.6" transform="rotate(-90 118.3 68.6)">R128</text>
<text x="120.2" y="67.8" transform="rotate(-90 120.2 67.8)">47k</text>
<text x="128.9" y="69.4">100n</text>
<text x="145.7" y="69.4">10V</text>
<text x="152.6" y="71.2" transform="rotate(-90 152.6 71.2)">R133</text>
<text x="154.5" y="70.9" transform="rotate(-90 154.5 70.9)">220k</text>
<text x="87.4" y="73.9">GNDD</text>
<text x="112.5" y="77.3">TP2</text>
<text x="132.1" y="73.9">GNDD</text>
<text x="142.2" y="73.9">GNDD</text>
<text x="156.6" y="77.3">TP3</text>
<text x="247.5" y="75.8">ADM-803S</text>
<text x="250.8" y="73.3">U40</text>
<text x="86.4" y="82.7">U49</text>
<text x="112.4" y="79.6">TR</text>
<text x="155.9" y="80.1">Q</text>
<text x="176.1" y="83.1" transform="rotate(-90 176.1 83.1)">VCC</text>
<text x="185.4" y="80.9">BD7LS04G-C</text>
<text x="189.8" y="78.4">U54</text>
<text x="228.4" y="82.1">C30</text>
<text x="246.1" y="79.6">VCC</text>
<text x="252.1" y="79.6">~{RESET}</text>
<text x="79.2" y="84.9">SN74LV1T32</text>
<text x="132.5" y="88.4">U50</text>
<text x="140.6" y="88.2">NE555DRG4</text>
<text x="176.1" y="88.4" transform="rotate(-90 176.1 88.4)">GND</text>
<text x="226.7" y="87.2">100n</text>
<text x="246.1" y="89.8">GND</text>
<text x="94.8" y="90.7" transform="rotate(-90 94.8 90.7)">VCC</text>
<text x="109.6" y="90">D50</text>
<text x="131.3" y="92.3">TR</text>
<text x="140.6" y="93.2" transform="rotate(-90 140.6 93.2)">VCC</text>
<text x="146.5" y="92.3">Q</text>
<text x="185.6" y="92.8">D123</text>
<text x="94.8" y="96" transform="rotate(-90 94.8 96)">GND</text>
<text x="131.3" y="97.4">CV</text>
<text x="144.8" y="97.4">DIS</text>
<text x="52.1" y="104.5">Restart</text>
<text x="60.1" y="104.5">Mode</text>
<text x="63.1" y="102.7">JP10</text>
<text x="66.1" y="104.5">on</text>
<text x="69.5" y="104.5">~{RESET}</text>
<text x="74.4" y="107.8">WDI</text>
<text x="123.8" y="104.4">10n</text>
<text x="131.3" y="102.5">R</text>
<text x="140.6" y="103.6" transform="rotate(-90 140.6 103.6)">GND</text>
<text x="144.3" y="102.5">THR</text>
<text x="154.8" y="102.5">C76</text>
<text x="191.9" y="104.2" transform="rotate(-90 191.9 104.2)">R175</text>
<text x="193.9" y="103.4" transform="rotate(-90 193.9 103.4)">3k3</text>
<text x="37.8" y="113.3">GNDD</text>
<text x="74.4" y="109.8">TP4</text>
<text x="95.8" y="111.4">GNDD</text>
<text x="123.8" y="110.7">GNDD</text>
<text x="123.8" y="108.2">C74</text>
<text x="139.7" y="110.7">GNDD</text>
<text x="147.3" y="110.7">GNDD</text>
<text x="154.6" y="108.8">10V</text>
<text x="168.7" y="110.6">GNDD</text>
<text x="102" y="118.1">U48</text>
<text x="151.7" y="118.3">EN_WD</text>
<text x="190" y="118.7">TP1</text>
<text x="190" y="116.7">3V3int</text>
<text x="97.5" y="122.8">VDD</text>
<text x="97.5" y="125.3">WDI</text>
<text x="99.9" y="120.2">TPS3431</text>
<text x="104.4" y="125.3">ENOUT</text>
<text x="106.5" y="122.8">~{WDO}</text>
<text x="154.5" y="120.2">TP6</text>
<text x="198.8" y="120.2">S-80929CNMC</text>
<text x="199.1" y="124.1">VDD</text>
<text x="209.5" y="124.1">NC</text>
<text x="77.1" y="128.9" transform="rotate(-90 77.1 128.9)">1k</text>
<text x="97.5" y="127.9">SET1</text>
<text x="97.5" y="130.4">GND</text>
<text x="108.1" y="127.9">EN</text>
<text x="199.1" y="127.9">OUT</text>
<text x="206.3" y="131.9">U52</text>
<text x="206.6" y="128.5" transform="rotate(-90 206.6 128.5)">VSS</text>
<text x="209.6" y="127.9">CD</text>
<text x="61.6" y="135.1" transform="rotate(-90 61.6 135.1)">C103</text>
<text x="63.1" y="135.1" transform="rotate(-90 63.1 135.1)">100n</text>
<text x="76.3" y="136.8">JP8</text>
<text x="97.5" y="132.9">Pad</text>
<text x="106.5" y="132.9">CWD</text>
<text x="111.2" y="136.2">C100</text>
<text x="121.3" y="134.2">47n</text>
<text x="159.2" y="134.5">BD7LS04G-C</text>
<text x="169.9" y="137">D122</text>
<text x="210.1" y="135.7">C106</text>
<text x="231" y="133.2">GNDD</text>
<text x="231.9" y="135.2">TP5</text>
<text x="111.1" y="139.9">C101</text>
<text x="111.1" y="143.7">C102</text>
<text x="119.9" y="142.1">270n</text>
<text x="159.3" y="139.3">U53</text>
<text x="193.5" y="142.6">C107</text>
<text x="219.1" y="139">10V</text>
<text x="126.1" y="146.9">Watchdog</text>
<text x="131" y="144.6">JP9</text>
<text x="136.3" y="146.9">Time</text>
<text x="170.2" y="144.4">R174</text>
<text x="170.2" y="145.8">0805</text>
<text x="177.4" y="146" transform="rotate(-90 177.4 146)">1650</text>
</g>
<g font-size="1.8" fill="#0000c2">
<text x="84.6" y="71.1">0805</text>
<text x="125" y="68.8" transform="rotate(-90 125 68.8)">0805</text>
<text x="128.8" y="71.1">0805</text>
<text x="42.7" y="76.3">One</text>
<text x="47.4" y="76.3">Jumper</text>
<text x="55.4" y="76.3">for</text>
<text x="59.2" y="76.3">J23:</text>
<text x="42.7" y="78.3">1-2:</text>
<text x="42.7" y="80.4">3-4:</text>
<text x="42.7" y="82.4">5-6:</text>
<text x="48.4" y="78.3">(a)</text>
<text x="48.4" y="80.4">(b)</text>
<text x="48.4" y="82.4">(c)</text>
<text x="52.4" y="82.4">No</text>
<text x="52.5" y="78.3">Always</text>
<text x="52.5" y="80.4">ColdStart</text>
<text x="56" y="82.4">ColdStart</text>
<text x="59.9" y="78.3">ColdStart</text>
<text x="62.5" y="80.4">depends</text>
<text x="66" y="82.4">on</text>
<text x="69.5" y="82.4">~{RESET}</text>
<text x="69.9" y="78.3">on</text>
<text x="71.4" y="80.4">on</text>
<text x="73.3" y="78.3">~{RESET}</text>
<text x="74.9" y="80.4">~{SW_MODE2}</text>
<text x="249" y="83.6">Collector</text>
<text x="253.1" y="81.5">open</text>
<text x="159.3" y="95.5">~{Q}=Low</text>
<text x="194.9" y="93.6">~{TR}</text>
<text x="159.3" y="97.5">Enable</text>
<text x="159.3" y="99.5">CPU</text>
<text x="159.3" y="101.6">Interfaces</text>
<text x="164.3" y="99.5">and</text>
<text x="166.8" y="97.5">Ub</text>
<text x="170.4" y="97.5">for</text>
<text x="194.8" y="101.4">0805</text>
<text x="141" y="106.4">SOIC-8</text>
<text x="168.9" y="119.5">R176</text>
<text x="117.9" y="121.4">o.c.</text>
<text x="169.6" y="121.5">10k</text>
<text x="69.6" y="127.4">R172</text>
<text x="69.6" y="128.8">0805</text>
<text x="65.3" y="136.1">0805</text>
<text x="176.6" y="139.6">~{EN_WD}</text>
<text x="193.6" y="146.1">0805</text>
<text x="193.6" y="144.4">100n</text>
<text x="97.8" y="176.5">LED D123:</text>
<text x="99" y="178.5">WatchDog</text>
<text x="109.1" y="176.5">TR_U50</text>
<text x="109.3" y="178.5">bitten</text>
<text x="117.2" y="176.5">red</text>
<text x="133.3" y="176.5">TP1</text>
<text x="133.3" y="178.5">TP2</text>
<text x="139.1" y="176.5">3V3_INT</text>
<text x="139.1" y="178.5">TR</text>
<text x="146.1" y="178.5">Trigger</text>
<text x="153.8" y="178.5">NE555</text>
<text x="99" y="180.6">RESET+SW-MODE-2</text>
<text x="99" y="182.6">PowerUP</text>
<text x="108.4" y="182.6">ColdStart</text>
<text x="119.7" y="180.6">Low</text>
<text x="133.3" y="180.6">TP3</text>
<text x="133.3" y="182.6">TP4</text>
<text x="133.3" y="184.7">TP5</text>
<text x="139.1" y="180.6">Q</text>
<text x="139.1" y="182.6">WDI</text>
<text x="139.1" y="184.7">GNDD</text>
<text x="146" y="182.6">Watchdog</text>
<text x="146.3" y="180.6">Output</text>
<text x="154.9" y="180.6">NE555</text>
<text x="156.2" y="182.6">Trigger</text>
<text x="163.9" y="182.6">Input</text>
<text x="97.8" y="186.7">LED D122:</text>
<text x="99" y="188.8">WatchDog</text>
<text x="109.1" y="186.7">EN_WD red</text>
<text x="109.3" y="188.8">Delay</text>
<text x="115.6" y="188.8">running</text>
<text x="133.3" y="186.7">TP6</text>
<text x="133.3" y="188.8">TP7</text>
<text x="139.1" y="186.7">EN_WD Enable</text>
<text x="139.1" y="188.8">5V_CPU</text>
<text x="154" y="186.7">Watchdog</text>
</g>
<g font-size="1.8">
<text x="119.1" y="109.2" transform="rotate(-90 119.1 109.2)">TR-U50</text>
<text x="125.7" y="126.7">EN_WD</text>
</g>
<g font-size="1.4" fill="#0000c2">
<text x="246.4" y="87.4">3V3</text>
<text x="246.4" y="85.6">Uth=2,93V</text>
<text x="250.2" y="87.4">Surveilance</text>
<text x="189" y="94.2">rt</text>
<text x="77.5" y="98.5">U49</text>
<text x="77.5" y="100.1">3,3V</text>
<text x="81.4" y="98.5">mit</text>
<text x="81.7" y="100.1">--&gt;</text>
<text x="84.8" y="98.5">Levelshift</text>
<text x="86.4" y="100.1">5V</text>
<text x="169.2" y="123.4">opt.</text>
<text x="169.2" y="125">pullUp</text>
<text x="114.3" y="128.8">int.PullUp</text>
<text x="198.1" y="130.6">o.c.</text>
<text x="78.2" y="138.7">WD</text>
<text x="78.2" y="140.3">off</text>
<text x="78.2" y="141.9">if</text>
<text x="78.2" y="143.5">closed</text>
<text x="111.8" y="141.7">0805</text>
<text x="174" y="140">rt</text>
</g>
<g font-size="1.4" fill="#008484">
<text x="103" y="94.4">RB751V40T1G</text>
<text x="183.1" y="96">APTD3216</text>
<text x="227.9" y="92.8">GNDD</text>
<text x="188.6" y="110.6">GNDD</text>
<text x="111.8" y="134.4">0805</text>
<text x="111.8" y="138.2">0805</text>
<text x="141.6" y="143.6">GNDD</text>
<text x="164.4" y="141.1">APTD3216</text>
<text x="62.2" y="146.1">GNDD</text>
<text x="88.9" y="146.1">GNDD</text>
<text x="161.2" y="148.7">GNDD</text>
<text x="172" y="148.7">GNDD</text>
<text x="192.4" y="148.7">GNDD</text>
<text x="201.3" y="148.7">GNDD</text>
<text x="214" y="148.7">GNDD</text>
<text x="229.2" y="148.7">GNDD</text>
</g>
<text font-size="1.2" fill="#0000c2" x="108.7" y="98.6">SOD323</text>
<g font-size="1.1">
<text x="161.3" y="83.7">TR-U50</text>
<text x="264.3" y="78.6">TR-U50</text>
</g>
<g font-size="1.1" fill="#0000c2">
<text x="108.7" y="96">If=30mA</text>
<text x="108.7" y="97.3">Vf=280mV</text>
<text x="115.8" y="123.2">Iwdo&lt;10mA</text>
<text x="101.6" y="134.9">VSON-8</text>
<text x="121.7" y="135.9">3.6s</text>
<text x="121.7" y="139.7">11s</text>
<text x="121.7" y="143.8">20s</text>
<text x="94.5" y="146.6">tWD(ms)</text>
<text x="100.3" y="146.6">=</text>
<text x="102.2" y="146.6">77.4(ms/nF)</text>
<text x="110.8" y="146.6">x</text>
<text x="112.4" y="146.6">Ccwd(nF)</text>
<text x="118.8" y="146.6">+</text>
<text x="120.7" y="146.6">55</text>
<text x="123.2" y="146.6">(ms)</text>
</g>
</svg>
